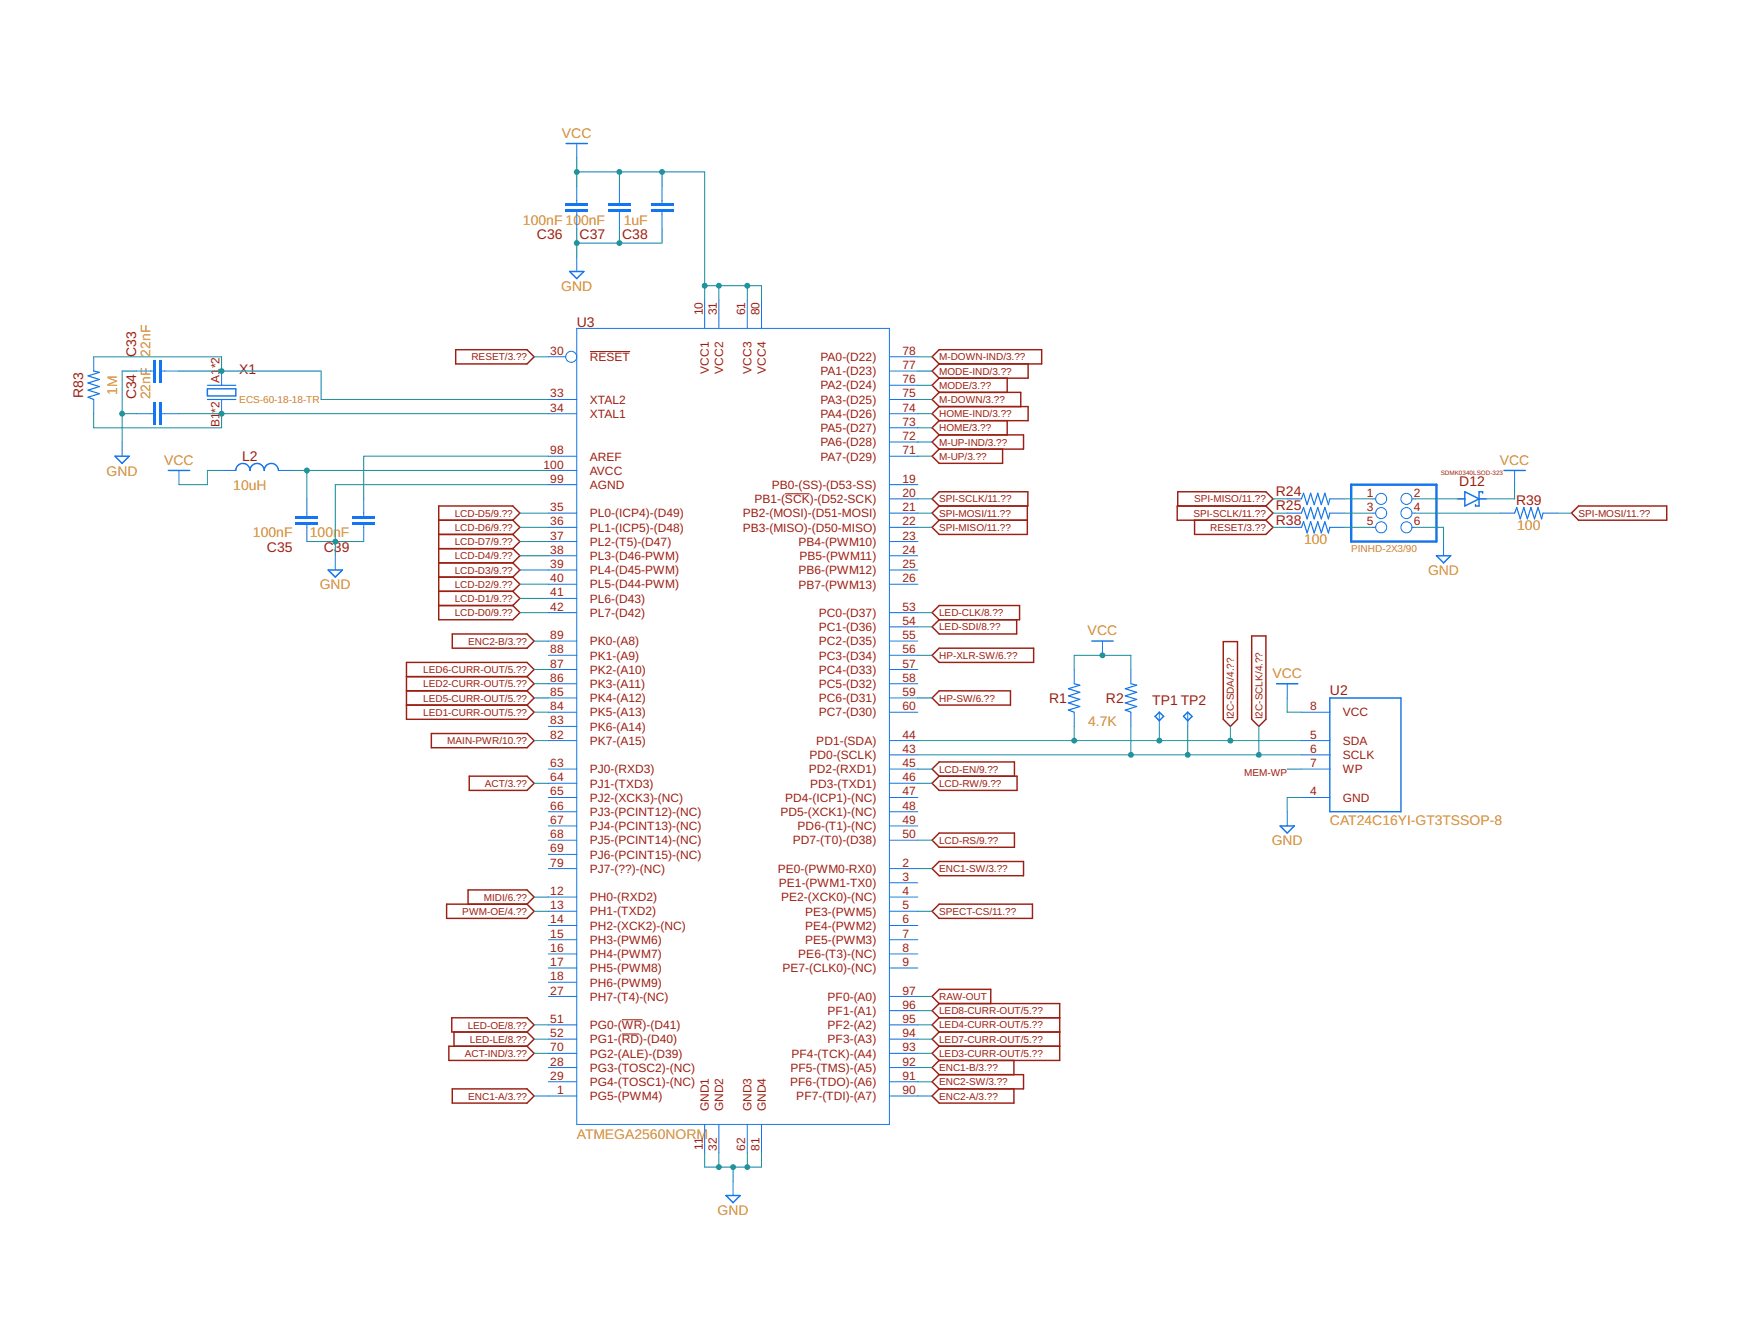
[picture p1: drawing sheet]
<svg xmlns="http://www.w3.org/2000/svg" width="279mm" height="216mm" viewBox="0 0 279 216" stroke-linecap="round" stroke-linejoin="round" font-family="sans-serif">
<path d="M94.9 56.5h6.5M126.3 79.4h3.9M100 163.9h3.4M100 166.2h2.8" fill="none" stroke="#9c1f14" stroke-width=".16"/>
<g fill="none" stroke="#9c1f14" stroke-width=".23">
<path d="M73.3 56.2h11.5l1.1 1.2-1.1 1.1h-11.5zM149.9 57.4l1.2-1.2h16.5v2.3h-16.5zM151.1 58.5l-1.2 1.1 1.2 1.2M165.4 58.5v2.3h-14.3M151.1 60.8l-1.2 1.1 1.2 1.2M151.1 63.1h13.1v2.3M151.1 67.6l-1.2 1.2 1.2 1.1M151.1 65.4h14.3v2.2h-14.3M151.1 69.9h13.5v2.3h-13.5M151.1 72.2l-1.2 1.1 1.2 1.2h10.2v-2.3M151.1 69.9l-1.2 1.2 1.2 1.1M151.1 65.4l-1.2 1.1 1.2 1.1"/>
<path d="M151.1 63.1l-1.2 1.1 1.2 1.2M162 60.8v2.3M162 67.6v2.3M70.6 85.9h11.9M70.6 83.6h11.9M70.6 88.2h11.9M70.6 92.8h11.9M70.6 90.5h11.9M70.6 95.1h11.9M70.6 97.3h11.9M82.5 85.9l1.1 1.2-1.1 1.1M82.5 83.6l1.1-1.1-1.1-1.2h-11.9v18.3h11.9l1.1-1.1-1.1-1.2"/>
<path d="M82.5 83.6l1.1 1.2-1.1 1.1M82.5 90.5l1.1 1.1-1.1 1.2M82.5 92.8l1.1 1.1-1.1 1.2M82.5 95.1l1.1 1.1-1.1 1.1M82.5 88.2l1.1 1.1-1.1 1.2M149.9 98.5l1.2-1.2h12.9v2.3h-12.9zM149.9 80.2l1.2-1.1h14.2v2.2h-14.2zM151.1 83.6h14.1M151.1 99.6l-1.2 1.2 1.2 1.1h12.4v-2.3M151.1 81.3l-1.2 1.2 1.2 1.1M165.2 81.3v4.6h-14.1l-1.2-1.1 1.2-1.2M189.4 81.3v-2.2h14.2l1.2 1.1-1.2 1.1"/>
<path d="M192.2 83.6v2.3h11.4l1.2-1.1-1.2-1.2M203.6 81.3h-14.2v2.3h14.2M203.6 81.3l1.2 1.2-1.2 1.1M252.8 82.5l1.1-1.2h14.2v2.3h-14.2zM65.4 111.1h19.4M65.4 113.3h19.4M65.4 108.8h19.4M69.4 117.9h15.4l1.1 1.2-1.1 1.1h-15.4zM72.7 101.9h12.1l1.1 1.2-1.1 1.1h-12.1zM84.8 108.8l1.1-1.2-1.1-1.1h-19.4v9.1h19.4l1.1-1.1-1.1-1.2M84.8 108.8l1.1 1.1-1.1 1.2M84.8 111.1l1.1 1.1-1.1 1.1"/>
<path d="M149.9 112.2l1.2-1.1h11.4v2.2h-11.4zM151.1 104.2h15.2v2.3h-15.2l-1.2-1.2zM196.8 103.1h2.3v12.5l-1.2 1.2-1.1-1.2zM201.3 102.2h2.3v13.4l-1.1 1.2-1.2-1.2zM75.5 124.8h9.3l1.1 1.1-1.1 1.2h-9.3zM149.9 139.6l1.2-1.1h13.5v2.3h-13.5zM149.9 125.9l1.2-1.1h12.5v2.3h-12.5zM151.1 133.9h12.1v2.3h-12.1l-1.2-1.1zM151.1 124.8l-1.2-1.2 1.2-1.1h12.1v2.3M71.8 145.4h13l1.1 1.1-1.1 1.1h-13zM75.3 145.4v-2.3h9.5l1.1 1.1-1.1 1.2M151.1 145.4h15v2.2h-15l-1.2-1.1z"/>
<path d="M72.2 168.2h12.6l1.1 1.1-1.1 1.2h-12.6zM72.7 163.6h12.1l1.1 1.2-1.1 1.1h-12.1zM72.7 175h12.1l1.1 1.2-1.1 1.1h-12.1zM73 165.9v2.3M84.8 165.9l1.1 1.1-1.1 1.2M151.1 161.3l-1.2 1.2 1.2 1.1M151.1 161.3h19.4v9.2h-19.4M151.1 163.6h19.4M151.1 165.9l-1.2 1.1 1.2 1.2M151.1 165.9h19.4M151.1 168.2h19.4M151.1 163.6l-1.2 1.2 1.2 1.1"/>
<path d="M151.1 168.2l-1.2 1.1 1.2 1.2M151.1 161.3l-1.2-1.1 1.2-1.2h8.3v2.3M151.1 172.8l-1.2 1.1 1.2 1.1M151.1 172.8h13.5v2.2h-13.5M151.1 175l-1.2 1.2 1.2 1.1h12v-2.3M151.1 170.5l-1.2 1.1 1.2 1.2M163.1 170.5v2.3"/>
</g>
<path d="M91.1 23.1h3.4M27.1 75.6h3.4M33.4 62.5h4.5v1.1h-4.5zM52.8 91.6h2.3l-1.2 1.2zM175.6 103.1h3.4M186.5 114.5l.7 .7-.7 .7-.7-.7zM190.4 115.2l.7-.7 .6 .7-.6 .7zM205.3 109.9h3.5M213.9 112.2h11.4v18.3h-11.4zM205.9 132.8h2.3l-1.1 1.1zM116.8 192.2h2.3l-1.2 1.1z" fill="none" stroke="#1375f4" stroke-width=".23"/>
<g fill="none" stroke="#1375f4" stroke-width=".16">
<path d="M92.8 23.1v2.3M15.1 57.4v2.2M35.6 59.6v2.3M88.2 57.4h2.8M92.8 52.8h50.3v128h-50.3zM113.3 48.2v4.6M115.6 48.2v4.6M120.2 48.2v4.6M122.5 48.2v4.6M143.1 57.4h4.5M143.1 59.6h4.5M15.1 64.2v2.3"/>
<path d="M28.8 75.6v2.3M35.6 64.2v2.3M88.2 77.9h4.6M88.2 64.2h4.6M88.2 66.5h4.6M88.2 73.3h4.6M88.2 75.6h4.6M143.1 77.9h4.5M143.1 64.2h4.5M143.1 66.5h4.5M143.1 73.3h4.5M143.1 71.1h4.5"/>
<path d="M143.1 68.8h4.5M143.1 61.9h4.5M53.9 89.3v2.3M88.2 82.5h4.6M88.2 84.8h4.6M88.2 87.1h4.6M88.2 89.3h4.6M88.2 91.6h4.6M88.2 93.9h4.6M88.2 96.2h4.6M88.2 98.5h4.6M143.1 80.2h4.5"/>
<path d="M143.1 82.5h4.5M143.1 84.8h4.5M143.1 87.1h4.5M143.1 89.3h4.5M143.1 91.6h4.5M143.1 93.9h4.5M143.1 98.5h4.5M88.2 119.1h4.6M88.2 114.5h4.6M88.2 103.1h4.6M88.2 105.3h4.6M88.2 107.6h4.6"/>
<path d="M88.2 109.9h4.6M88.2 112.2h4.6M88.2 116.8h4.6M143.1 119.1h4.5M143.1 114.5h4.5M143.1 100.8h4.5M143.1 103.1h4.5M143.1 105.3h4.5M143.1 107.6h4.5M143.1 109.9h4.5M143.1 112.2h4.5M172.8 107.6v2.3"/>
<path d="M172.8 114.5v2.3M177.3 103.1v2.2M181.9 107.6v2.3M181.9 114.5v2.3M186.5 114.5v2.3M191.1 114.5v2.3M207.1 109.9v2.3M209.3 119.1h4.6M209.3 114.5h4.6M88.2 123.6h4.6M88.2 128.2h4.6M88.2 139.6h4.6"/>
<path d="M88.2 125.9h4.6M88.2 130.5h4.6M88.2 132.8h4.6M88.2 135.1h4.6M88.2 137.4h4.6M143.1 121.3h4.5M143.1 123.6h4.5M143.1 128.2h4.5M143.1 139.6h4.5M143.1 125.9h4.5M143.1 130.5h4.5M143.1 132.8h4.5"/>
<path d="M143.1 135.1h4.5M207.1 130.5v2.3M209.3 121.3h4.6M209.3 123.6h4.6M209.3 128.2h4.6M88.2 144.2h4.6M88.2 146.5h4.6M88.2 148.8h4.6M88.2 151.1h4.6M88.2 153.4h4.6M88.2 155.6h4.6M88.2 157.9h4.6"/>
<path d="M143.1 141.9h4.5M143.1 144.2h4.5M143.1 146.5h4.5M143.1 148.8h4.5M143.1 151.1h4.5M143.1 153.4h4.5M143.1 155.6h4.5M88.2 176.2h4.6M88.2 160.2h4.6M88.2 171.6h4.6M88.2 173.9h4.6M88.2 164.8h4.6"/>
<path d="M88.2 167h4.6M88.2 169.3h4.6M143.1 176.2h4.5M143.1 160.2h4.5M143.1 171.6h4.5M143.1 173.9h4.5M143.1 164.8h4.5M143.1 167h4.5M143.1 169.3h4.5M143.1 162.5h4.5M113.3 180.8v4.5M115.6 180.8v4.5"/>
<path d="M117.9 189.9v2.3M120.2 180.8v4.5M122.5 180.8v4.5"/>
<circle cx="91.9" cy="57.4" r=".89"/>
</g>
<path d="M15.1 59.6l.9 .3-1.8 .5 1.8 .6-1.8 .6 1.8 .5-1.8 .6 1.8 .6-1.8 .6 .9 .3M33.4 61.9h4.5M33.4 64.2h4.5M172.8 109.9l.9 .3-1.8 .5 1.8 .6-1.8 .6 1.8 .5-1.8 .6 1.8 .6-1.8 .6 .9 .3M181.9 109.9l.9 .3-1.8 .5 1.8 .6-1.8 .6 1.8 .5-1.8 .6 1.8 .6-1.8 .6 .9 .3" fill="none" stroke="#1375f4" stroke-width=".19"/>
<g fill="#1375f4">
<path d="M25.6 57.8h.4v3.7h-.4z" fill-rule="evenodd"/>
<path d="M24.7 57.8h.4v3.7h-.4z" fill-rule="evenodd"/>
</g>
<g fill="#1375f4">
<path d="M25.6 57.8h.4v3.7h-.4zM25.6 57.8v3.7h.4v-3.7z"/>
<path d="M24.7 57.8h.4v3.7h-.4zM24.7 57.8v3.7h.4v-3.7z"/>
</g>
<path d="M21.9 59.6h2.8M26 59.6h2.8" fill="none" stroke="#1375f4" stroke-width=".16"/>
<g fill="#1375f4">
<path d="M25.6 64.7h.4v3.6h-.4z" fill-rule="evenodd"/>
<path d="M24.7 64.7h.4v3.6h-.4z" fill-rule="evenodd"/>
</g>
<g fill="#1375f4">
<path d="M25.6 64.7h.4v3.6h-.4zM25.6 64.7v3.6h.4v-3.6z"/>
<path d="M24.7 64.7h.4v3.6h-.4zM24.7 64.7v3.6h.4v-3.6z"/>
</g>
<path d="M19.6 71.1v2.2M21.9 66.5h2.8M26 66.5h2.8M35.6 75.6h2.3M44.8 75.6h2.3" fill="none" stroke="#1375f4" stroke-width=".16"/>
<path d="M18.5 73.3h2.3l-1.2 1.2zM37.9 75.6a1.14 1.14 0 0 1 1.2-1.1 1.14 1.14 0 0 1 1.1 1.1 1.14 1.14 0 0 1 1.2-1.1 1.14 1.14 0 0 1 1.1 1.1 1.14 1.14 0 0 1 1.1-1.1 1.14 1.14 0 0 1 1.2 1.1" fill="none" stroke="#1375f4" stroke-width=".23"/>
<g fill="#1375f4">
<path d="M47.5 83h3.7v.4h-3.7z" fill-rule="evenodd"/>
<path d="M47.5 83.9h3.7v.4h-3.7z" fill-rule="evenodd"/>
</g>
<g fill="#1375f4">
<path d="M47.5 83h3.7v.4h-3.7zM47.5 83v.4h3.7v-.4z"/>
<path d="M47.5 83.9h3.7v.4h-3.7zM47.5 83.9v.4h3.7v-.4z"/>
</g>
<path d="M49.4 80.2v2.8M49.4 84.3v2.8" fill="none" stroke="#1375f4" stroke-width=".16"/>
<g fill="#1375f4">
<path d="M91 32.7h3.6v.4h-3.6z" fill-rule="evenodd"/>
<path d="M91 33.6h3.6v.4h-3.6z" fill-rule="evenodd"/>
</g>
<g fill="#1375f4">
<path d="M91 32.7h3.6v.4h-3.6zM91 32.7v.4h3.6v-.4z"/>
<path d="M91 33.6h3.6v.4h-3.6zM91 33.6v.4h3.6v-.4z"/>
</g>
<path d="M92.8 29.9v2.8M92.8 34v2.8" fill="none" stroke="#1375f4" stroke-width=".16"/>
<g fill="#1375f4">
<path d="M97.8 32.7h3.7v.4h-3.7z" fill-rule="evenodd"/>
<path d="M97.8 33.6h3.7v.4h-3.7z" fill-rule="evenodd"/>
</g>
<g fill="#1375f4">
<path d="M97.8 32.7h3.7v.4h-3.7zM97.8 32.7v.4h3.7v-.4z"/>
<path d="M97.8 33.6h3.7v.4h-3.7zM97.8 33.6v.4h3.7v-.4z"/>
</g>
<path d="M99.6 29.9v2.8M99.6 34v2.8" fill="none" stroke="#1375f4" stroke-width=".16"/>
<g fill="#1375f4">
<path d="M104.7 32.7h3.6v.4h-3.6z" fill-rule="evenodd"/>
<path d="M104.7 33.6h3.6v.4h-3.6z" fill-rule="evenodd"/>
</g>
<g fill="#1375f4">
<path d="M104.7 32.7h3.6v.4h-3.6zM104.7 32.7v.4h3.6v-.4z"/>
<path d="M104.7 33.6h3.6v.4h-3.6zM104.7 33.6v.4h3.6v-.4z"/>
</g>
<path d="M106.5 29.9v2.8M106.5 34v2.8M92.8 41.4v2.2" fill="none" stroke="#1375f4" stroke-width=".16"/>
<path d="M91.6 43.6h2.3l-1.1 1.2z" fill="none" stroke="#1375f4" stroke-width=".23"/>
<g fill="#1375f4">
<path d="M56.7 83h3.6v.4h-3.6z" fill-rule="evenodd"/>
<path d="M56.7 83.9h3.6v.4h-3.6z" fill-rule="evenodd"/>
</g>
<g fill="#1375f4">
<path d="M56.7 83h3.6v.4h-3.6zM56.7 83v.4h3.6v-.4z"/>
<path d="M56.7 83.9h3.6v.4h-3.6zM56.7 83.9v.4h3.6v-.4z"/>
</g>
<g fill="none" stroke="#1375f4" stroke-width=".16">
<path d="M243.6 75.6v2.3M58.5 80.2v2.8M58.5 84.3v2.8M207.1 80.2h2.2M207.1 82.5h2.2M207.1 84.8h2.2M213.9 80.2h2.3M213.9 82.5h2.3M213.9 84.8h2.3M220.8 80.2h.5M220.8 82.5h.5M220.8 84.8h.5"/>
<path d="M227.1 80.2h.5M227.1 82.5h.5M227.1 84.8h.5M232.2 87.1v2.2M241.3 82.5h2.3M248.2 82.5h2.3"/>
<circle cx="222.2" cy="82.5" r=".89"/>
<circle cx="222.2" cy="80.2" r=".89"/>
<circle cx="222.2" cy="84.8" r=".89"/>
<circle cx="226.2" cy="82.5" r=".89"/>
<circle cx="226.2" cy="84.8" r=".89"/>
<circle cx="226.2" cy="80.2" r=".89"/>
</g>
<path d="M217.3 77.9h13.8v9.2h-13.8z" fill="none" stroke="#1375f4" stroke-width=".38"/>
<path d="M235.6 79.1l2.3 1.1-2.3 1.1zM238.5 79.3v-.2h-.6v2.2h-.6v-.2M241.9 75.6h3.4M231.1 89.3h2.2l-1.1 1.2zM234.5 80.2h1.1M237.9 80.2h1.2" fill="none" stroke="#1375f4" stroke-width=".23"/>
<path d="M209.3 80.2l.4-.9 .5 1.8 .6-1.8 .6 1.8 .6-1.8 .5 1.8 .6-1.8 .6 1.8 .2-.9M209.3 82.5l.4-.9 .5 1.8 .6-1.8 .6 1.8 .6-1.8 .5 1.8 .6-1.8 .6 1.8 .2-.9M209.3 84.8l.4-.9 .5 1.8 .6-1.8 .6 1.8 .6-1.8 .5 1.8 .6-1.8 .6 1.8 .2-.9M243.6 82.5l.4-.9 .5 1.8 .6-1.8 .6 1.8 .6-1.8 .5 1.8 .6-1.8 .6 1.8 .2-.9" fill="none" stroke="#1375f4" stroke-width=".19"/>
<path d="M172.8 107.6v-2.3h9.1v2.3" fill="none" stroke="#158f93" stroke-width=".16"/>
<circle cx="177.3" cy="105.3" r=".47" fill="#158f93"/>
<path d="M176.9 105.3a.47 .47 0 0 1 .9 0 .47 .47 0 0 1-.9 0zM176.9 105.3a.46 .46 0 0 0 .9 0 .46 .46 0 0 0-.9 0z" fill="#158f93"/>
<path d="M92.8 25.4v4.5M92.8 27.6h20.5v20.6M99.6 27.6v2.3M106.5 27.6v2.3M113.3 45.9h9.2v2.3M115.6 45.9v2.3M120.2 45.9v2.3M35.6 75.6h-2.2v2.3h-4.6M207.1 112.2v2.3h2.2" fill="none" stroke="#158f93" stroke-width=".16"/>
<g fill="#158f93">
<circle cx="92.8" cy="27.6" r=".47"/>
<circle cx="99.6" cy="27.6" r=".47"/>
<circle cx="106.5" cy="27.6" r=".47"/>
<circle cx="113.3" cy="45.9" r=".47"/>
<circle cx="115.6" cy="45.9" r=".47"/>
<circle cx="120.2" cy="45.9" r=".47"/>
</g>
<g fill="#158f93">
<path d="M92.3 27.6a.47 .47 0 0 1 .9 0 .47 .47 0 0 1-.9 0zM92.3 27.6a.46 .46 0 0 0 .9 0 .46 .46 0 0 0-.9 0z"/>
<path d="M99.2 27.6a.47 .47 0 0 1 .9 0 .47 .47 0 0 1-.9 0zM99.2 27.6a.46 .46 0 0 0 .9 0 .46 .46 0 0 0-.9 0z"/>
<path d="M106 27.6a.5 .5 0 0 1 1 0 .5 .5 0 0 1-1 0zM106 27.6a.5 .5 0 0 0 1 0 .5 .5 0 0 0-1 0z"/>
<path d="M112.9 45.9a.47 .47 0 0 1 .9 0 .47 .47 0 0 1-.9 0zM112.9 45.9a.46 .46 0 0 0 .9 0 .46 .46 0 0 0-.9 0z"/>
<path d="M115.2 45.9a.47 .47 0 0 1 .9 0 .47 .47 0 0 1-.9 0zM115.2 45.9a.46 .46 0 0 0 .9 0 .46 .46 0 0 0-.9 0z"/>
<path d="M119.7 45.9a.5 .5 0 0 1 1 0 .5 .5 0 0 1-1 0zM119.7 45.9a.5 .5 0 0 0 1 0 .5 .5 0 0 0-1 0z"/>
</g>
<path d="M21.9 59.6h-2.3v11.5M19.6 66.5h2.3M243.6 77.9v2.3h-4.5M209.3 128.2h-2.2v2.3" fill="none" stroke="#158f93" stroke-width=".16"/>
<circle cx="19.6" cy="66.5" r=".47" fill="#158f93"/>
<path d="M19.2 66.5a.47 .47 0 0 1 .9 0 .47 .47 0 0 1-.9 0zM19.2 66.5a.46 .46 0 0 0 .9 0 .46 .46 0 0 0-.9 0z" fill="#158f93"/>
<path d="M88.2 77.9h-34.3v11.4M49.4 87.1h9.1" fill="none" stroke="#158f93" stroke-width=".16"/>
<circle cx="53.9" cy="87.1" r=".47" fill="#158f93"/>
<path d="M53.5 87.1a.47 .47 0 0 1 .9 0 .47 .47 0 0 1-.9 0zM53.5 87.1a.46 .46 0 0 0 .9 0 .46 .46 0 0 0-.9 0z" fill="#158f93"/>
<path d="M113.3 185.3v2.3h9.2v-2.3M115.6 185.3v2.3" fill="none" stroke="#158f93" stroke-width=".16"/>
<circle cx="115.6" cy="187.6" r=".47" fill="#158f93"/>
<path d="M115.2 187.6a.47 .47 0 0 1 .9 0 .47 .47 0 0 1-.9 0zM115.2 187.6a.46 .46 0 0 0 .9 0 .46 .46 0 0 0-.9 0z" fill="#158f93"/>
<path d="M120.2 185.3v2.3" fill="none" stroke="#158f93" stroke-width=".16"/>
<g fill="#158f93">
<circle cx="120.2" cy="187.6" r=".47"/>
<circle cx="117.9" cy="187.6" r=".47"/>
</g>
<g fill="#158f93">
<path d="M119.7 187.6a.5 .5 0 0 1 1 0 .5 .5 0 0 1-1 0zM119.7 187.6a.5 .5 0 0 0 1 0 .5 .5 0 0 0-1 0z"/>
<path d="M117.5 187.6a.47 .47 0 0 1 .9 0 .47 .47 0 0 1-.9 0zM117.5 187.6a.46 .46 0 0 0 .9 0 .46 .46 0 0 0-.9 0z"/>
</g>
<path d="M92.8 36.8v2.3h13.7v-2.3M99.6 36.8v2.3M117.9 187.6v2.3" fill="none" stroke="#158f93" stroke-width=".16"/>
<circle cx="99.6" cy="39.1" r=".47" fill="#158f93"/>
<path d="M99.2 39.1a.47 .47 0 0 1 .9 0 .47 .47 0 0 1-.9 0zM99.2 39.1a.46 .46 0 0 0 .9 0 .46 .46 0 0 0-.9 0z" fill="#158f93"/>
<path d="M92.8 39.1v2.3" fill="none" stroke="#158f93" stroke-width=".16"/>
<circle cx="92.8" cy="39.1" r=".47" fill="#158f93"/>
<path d="M92.3 39.1a.47 .47 0 0 1 .9 0 .47 .47 0 0 1-.9 0zM92.3 39.1a.46 .46 0 0 0 .9 0 .46 .46 0 0 0-.9 0z" fill="#158f93"/>
<g fill="none" stroke="#158f93" stroke-width=".16">
<path d="M15.1 57.4h20.5v2.2M28.8 59.6h22.8v4.6h36.6M85.9 57.4h2.3M147.6 61.9h2.3M147.6 68.8h2.3M83.6 84.8h4.6M83.6 87.1h4.6M83.6 91.6h4.6M83.6 93.9h4.6M83.6 96.2h4.6M83.6 98.5h4.6M147.6 98.5h2.3"/>
<path d="M204.8 84.8h2.3M227.6 84.8h4.6v2.3M147.6 112.2h2.3M85.9 125.9h2.3M147.6 125.9h2.3M207.1 123.6h2.2M85.9 144.2h2.3M85.9 146.5h2.3M85.9 167h2.3M85.9 169.3h2.3M85.9 164.8h2.3M147.6 162.5h2.3"/>
<path d="M147.6 167h2.3M147.6 169.3h2.3M147.6 164.8h2.3M147.6 160.2h2.3"/>
</g>
<circle cx="35.6" cy="59.6" r=".47" fill="#158f93"/>
<path d="M35.2 59.6a.47 .47 0 0 1 .9 0 .47 .47 0 0 1-.9 0zM35.2 59.6a.46 .46 0 0 0 .9 0 .46 .46 0 0 0-.9 0z" fill="#158f93"/>
<path d="M15.1 66.5v2.3h20.5v-2.3M28.8 66.5h59.4" fill="none" stroke="#158f93" stroke-width=".16"/>
<circle cx="35.6" cy="66.5" r=".47" fill="#158f93"/>
<path d="M35.2 66.5a.47 .47 0 0 1 .9 0 .47 .47 0 0 1-.9 0zM35.2 66.5a.46 .46 0 0 0 .9 0 .46 .46 0 0 0-.9 0z" fill="#158f93"/>
<path d="M47.1 75.6h41.1M49.4 75.6v4.6" fill="none" stroke="#158f93" stroke-width=".16"/>
<circle cx="49.4" cy="75.6" r=".47" fill="#158f93"/>
<path d="M48.9 75.6a.47 .47 0 0 1 .9 0 .47 .47 0 0 1-.9 0zM48.9 75.6a.46 .46 0 0 0 .9 0 .46 .46 0 0 0-.9 0z" fill="#158f93"/>
<path d="M88.2 73.3h-29.7v6.9M147.6 84.8h2.3M147.6 80.2h2.3M147.6 82.5h2.3M204.8 80.2h2.3M204.8 82.5h2.3M250.5 82.5h2.3M147.6 119.1h61.7M172.8 116.8v2.3M186.5 116.8v2.3M197.9 116.8v2.3" fill="none" stroke="#158f93" stroke-width=".16"/>
<g fill="#158f93">
<circle cx="172.8" cy="119.1" r=".47"/>
<circle cx="186.5" cy="119.1" r=".47"/>
<circle cx="197.9" cy="119.1" r=".47"/>
</g>
<g fill="#158f93">
<path d="M172.3 119.1a.5 .5 0 0 1 1 0 .5 .5 0 0 1-1 0zM172.3 119.1a.46 .46 0 0 0 .9 0 .46 .46 0 0 0-.9 0z"/>
<path d="M186 119.1a.47 .47 0 0 1 .9 0 .47 .47 0 0 1-.9 0zM186 119.1a.46 .46 0 0 0 .9 0 .46 .46 0 0 0-.9 0z"/>
<path d="M197.4 119.1a.5 .5 0 0 1 1 0 .5 .5 0 0 1-1 0zM197.4 119.1a.5 .5 0 0 0 1 0 .5 .5 0 0 0-1 0z"/>
</g>
<path d="M181.9 116.8v4.5M191.1 116.8v4.5M202.5 116.8v4.5M147.6 121.3h61.7" fill="none" stroke="#158f93" stroke-width=".16"/>
<g fill="#158f93">
<circle cx="181.9" cy="121.3" r=".47"/>
<circle cx="191.1" cy="121.3" r=".47"/>
<circle cx="202.5" cy="121.3" r=".47"/>
</g>
<g fill="#158f93">
<path d="M181.4 121.3a.5 .5 0 0 1 1 0 .5 .5 0 0 1-1 0zM181.4 121.3a.5 .5 0 0 0 1 0 .5 .5 0 0 0-1 0z"/>
<path d="M190.6 121.3a.47 .47 0 0 1 .9 0 .47 .47 0 0 1-.9 0zM190.6 121.3a.46 .46 0 0 0 .9 0 .46 .46 0 0 0-.9 0z"/>
<path d="M202 121.3a.47 .47 0 0 1 .9 0 .47 .47 0 0 1-.9 0zM202 121.3a.46 .46 0 0 0 .9 0 .46 .46 0 0 0-.9 0z"/>
</g>
<g fill="none" stroke="#158f93" stroke-width=".16">
<path d="M147.6 57.4h2.3M147.6 59.6h2.3M147.6 73.3h2.3M147.6 71.1h2.3M147.6 66.5h2.3M147.6 64.2h2.3M83.6 89.3h4.6M83.6 82.5h4.6M216.2 82.5h4.6M216.2 80.2h4.6M216.2 84.8h4.6M227.6 82.5h13.7"/>
<path d="M227.6 80.2h6.9M85.9 119.1h2.3M85.9 107.6h2.3M85.9 103.1h2.3M85.9 109.9h2.3M85.9 112.2h2.3M85.9 114.5h2.3M147.6 100.8h2.3M147.6 105.3h2.3M147.6 123.6h2.3M147.6 139.6h2.3M147.6 135.1h2.3"/>
<path d="M147.6 146.5h2.3M85.9 176.2h2.3M147.6 173.9h2.3M147.6 176.2h2.3M147.6 171.6h2.3"/>
</g>
<g font-size="2.2" fill="#d59028">
<text x="90.4" y="22.2">VCC</text>
<text x="84.1" y="36.1">100nF 100nF</text>
<text x="100.3" y="36.1">1uF</text>
<text x="90.3" y="46.7">GND</text>
<text x="24.2" y="57.4" transform="rotate(-90 24.2 57.4)">22nF</text>
<text x="18.8" y="63.5" transform="rotate(-90 18.8 63.5)">1M</text>
<text x="24.2" y="64.2" transform="rotate(-90 24.2 64.2)">22nF</text>
<text x="17.1" y="76.4">GND</text>
<text x="26.4" y="74.7">VCC</text>
<text x="241.2" y="74.7">VCC</text>
<text x="37.5" y="78.7">10uH</text>
<text x="40.7" y="86.4">100nF</text>
<text x="49.8" y="86.4">100nF</text>
<text x="209.8" y="87.5">100</text>
<text x="244" y="85.2">100</text>
<text x="51.4" y="94.7">GND</text>
<text x="229.7" y="92.4">GND</text>
<text x="175" y="102.2">VCC</text>
<text x="204.7" y="109">VCC</text>
<text x="175" y="116.8">4.7K</text>
<text x="204.6" y="135.9">GND</text>
<text x="213.9" y="132.6">CAT24C16YI-GT3TSSOP-8</text>
<text x="92.8" y="183.1">ATMEGA2560NORM</text>
<text x="115.4" y="195.3">GND</text>
</g>
<g font-size="2.2" fill="#9c1f14">
<text x="86.4" y="38.4">C36</text>
<text x="93.2" y="38.4">C37</text>
<text x="100.1" y="38.4">C38</text>
<text x="92.8" y="52.6">U3</text>
<text x="21.9" y="57.4" transform="rotate(-90 21.9 57.4)">C33</text>
<text x="13.4" y="64" transform="rotate(-90 13.4 64)">R83</text>
<text x="21.9" y="64.2" transform="rotate(-90 21.9 64.2)">C34</text>
<text x="38.5" y="60.1">X1</text>
<text x="39" y="74.2">L2</text>
<text x="205.2" y="79.8">R24</text>
<text x="205.2" y="82.1">R25</text>
<text x="234.7" y="78.2">D12</text>
<text x="243.9" y="81.1">R39</text>
<text x="42.9" y="88.7">C35</text>
<text x="52.1" y="88.7">C39</text>
<text x="205.2" y="84.3">R38</text>
<text x="168.8" y="113">R1</text>
<text x="177.9" y="113">R2</text>
<text x="185.3" y="113.3">TP1 TP2</text>
<text x="213.9" y="111.7">U2</text>
</g>
<g font-size="1.9" fill="#9c1f14">
<text x="113" y="50.7" transform="rotate(-90 113 50.7)">10</text>
<text x="115.3" y="50.7" transform="rotate(-90 115.3 50.7)">31</text>
<text x="119.9" y="50.7" transform="rotate(-90 119.9 50.7)">61</text>
<text x="122.2" y="50.7" transform="rotate(-90 122.2 50.7)">80</text>
<text x="35.3" y="59.2" transform="rotate(-90 35.3 59.2)">*2</text>
<text x="88.5" y="57">30</text>
<text x="94.9" y="58">RESET</text>
<text x="132" y="58">PA0-(D22)</text>
<text x="145.2" y="59.3">77</text>
<text x="145.2" y="57">78</text>
<text x="35.3" y="61.6" transform="rotate(-90 35.3 61.6)">A1</text>
<text x="88.5" y="63.9">33</text>
<text x="94.9" y="64.9">XTAL2</text>
<text x="114" y="60" transform="rotate(-90 114 60)">VCC1</text>
<text x="116.3" y="60" transform="rotate(-90 116.3 60)">VCC2</text>
<text x="120.9" y="60" transform="rotate(-90 120.9 60)">VCC3</text>
<text x="123.2" y="60" transform="rotate(-90 123.2 60)">VCC4</text>
<text x="132" y="64.9">PA3-(D25)</text>
<text x="132" y="62.6">PA2-(D24)</text>
<text x="132" y="60.3">PA1-(D23)</text>
<text x="145.2" y="63.9">75</text>
<text x="145.2" y="61.6">76</text>
<text x="35.3" y="68.7" transform="rotate(-90 35.3 68.7)">B1</text>
<text x="35.3" y="66.4" transform="rotate(-90 35.3 66.4)">*2</text>
<text x="88.5" y="66.2">34</text>
<text x="94.9" y="67.2">XTAL1</text>
<text x="132" y="71.8">PA6-(D28)</text>
<text x="132" y="69.5">PA5-(D27)</text>
<text x="132" y="67.2">PA4-(D26)</text>
<text x="145.2" y="70.7">72</text>
<text x="145.2" y="68.5">73</text>
<text x="145.2" y="66.2">74</text>
<text x="87.4" y="75.3">100</text>
<text x="88.5" y="73">98</text>
<text x="88.5" y="77.6">99</text>
<text x="94.9" y="74">AREF</text>
<text x="94.9" y="76.3">AVCC</text>
<text x="132" y="74">PA7-(D29)</text>
<text x="145.2" y="77.6">19</text>
<text x="145.2" y="73">71</text>
<text x="88.5" y="82.2">35</text>
<text x="94.9" y="83.2">PL0-(ICP4)-(D49)</text>
<text x="94.9" y="78.6">AGND</text>
<text x="119.5" y="83.2">PB2-(MOSI)-(D51-MOSI)</text>
<text x="121.3" y="80.9">PB1-(SCK)-(D52-SCK)</text>
<text x="124.1" y="78.6">PB0-(SS)-(D53-SS)</text>
<text x="145.2" y="79.9">20</text>
<text x="145.2" y="82.2">21</text>
<text x="219.9" y="79.9">1</text>
<text x="219.9" y="82.2">3</text>
<text x="227.4" y="79.9">2</text>
<text x="227.4" y="82.2">4</text>
<text x="88.5" y="84.5">36</text>
<text x="88.5" y="86.7">37</text>
<text x="88.5" y="89">38</text>
<text x="94.9" y="85.5">PL1-(ICP5)-(D48)</text>
<text x="94.9" y="87.7">PL2-(T5)-(D47)</text>
<text x="119.5" y="85.5">PB3-(MISO)-(D50-MISO)</text>
<text x="128.4" y="87.8">PB4-(PWM10)</text>
<text x="145.2" y="84.5">22</text>
<text x="145.2" y="86.7">23</text>
<text x="145.2" y="89">24</text>
<text x="219.9" y="84.5">5</text>
<text x="227.4" y="84.5">6</text>
<text x="88.5" y="91.3">39</text>
<text x="88.5" y="93.6">40</text>
<text x="88.5" y="95.9">41</text>
<text x="94.9" y="90">PL3-(D46-PWM)</text>
<text x="94.9" y="92.3">PL4-(D45-PWM)</text>
<text x="94.9" y="94.6">PL5-(D44-PWM)</text>
<text x="128.4" y="92.3">PB6-(PWM12)</text>
<text x="128.4" y="94.6">PB7-(PWM13)</text>
<text x="128.6" y="90">PB5-(PWM11)</text>
<text x="145.2" y="91.3">25</text>
<text x="145.2" y="93.6">26</text>
<text x="88.5" y="98.2">42</text>
<text x="94.9" y="96.9">PL6-(D43)</text>
<text x="94.9" y="99.2">PL7-(D42)</text>
<text x="131.7" y="99.2">PC0-(D37)</text>
<text x="131.7" y="101.5">PC1-(D36)</text>
<text x="145.2" y="98.2">53</text>
<text x="145.2" y="100.5">54</text>
<text x="88.5" y="107.3">87</text>
<text x="88.5" y="105">88</text>
<text x="88.5" y="102.7">89</text>
<text x="94.9" y="106">PK1-(A9)</text>
<text x="94.9" y="103.7">PK0-(A8)</text>
<text x="131.7" y="103.8">PC2-(D35)</text>
<text x="131.7" y="106">PC3-(D34)</text>
<text x="145.2" y="102.7">55</text>
<text x="145.2" y="105">56</text>
<text x="145.2" y="107.3">57</text>
<text x="88.5" y="111.9">85</text>
<text x="88.5" y="109.6">86</text>
<text x="94.9" y="112.9">PK4-(A12)</text>
<text x="94.9" y="110.6">PK3-(A11)</text>
<text x="94.9" y="108.3">PK2-(A10)</text>
<text x="131.7" y="108.3">PC4-(D33)</text>
<text x="131.7" y="110.6">PC5-(D32)</text>
<text x="131.7" y="112.9">PC6-(D31)</text>
<text x="145.2" y="109.6">58</text>
<text x="145.2" y="111.9">59</text>
<text x="88.5" y="118.7">82</text>
<text x="88.5" y="116.5">83</text>
<text x="88.5" y="114.2">84</text>
<text x="94.9" y="119.7">PK7-(A15)</text>
<text x="94.9" y="117.5">PK6-(A14)</text>
<text x="94.9" y="115.2">PK5-(A13)</text>
<text x="131.3" y="119.8">PD1-(SDA)</text>
<text x="131.7" y="115.2">PC7-(D30)</text>
<text x="145.2" y="118.7">44</text>
<text x="145.2" y="114.2">60</text>
<text x="210.7" y="118.7">5</text>
<text x="210.7" y="114.2">8</text>
<text x="216" y="119.7">SDA</text>
<text x="216" y="115.2">VCC</text>
<text x="88.5" y="123.3">63</text>
<text x="88.5" y="125.6">64</text>
<text x="94.9" y="124.3">PJ0-(RXD3)</text>
<text x="130.1" y="124.3">PD2-(RXD1)</text>
<text x="130.2" y="122">PD0-(SCLK)</text>
<text x="145.2" y="121">43</text>
<text x="145.2" y="123.3">45</text>
<text x="145.2" y="125.6">46</text>
<text x="210.7" y="121">6</text>
<text x="210.7" y="123.3">7</text>
<text x="216" y="122">SCLK</text>
<text x="216" y="124.3">WP</text>
<text x="88.5" y="127.9">65</text>
<text x="88.5" y="130.2">66</text>
<text x="94.9" y="126.6">PJ1-(TXD3)</text>
<text x="94.9" y="128.9">PJ2-(XCK3)-(NC)</text>
<text x="94.9" y="131.2">PJ3-(PCINT12)-(NC)</text>
<text x="125.5" y="131.2">PD5-(XCK1)-(NC)</text>
<text x="126.3" y="128.9">PD4-(ICP1)-(NC)</text>
<text x="130.3" y="126.6">PD3-(TXD1)</text>
<text x="145.2" y="127.9">47</text>
<text x="145.2" y="130.2">48</text>
<text x="210.7" y="127.9">4</text>
<text x="216" y="128.9">GND</text>
<text x="88.5" y="132.5">67</text>
<text x="88.5" y="134.7">68</text>
<text x="88.5" y="137">69</text>
<text x="94.9" y="133.5">PJ4-(PCINT13)-(NC)</text>
<text x="94.9" y="135.7">PJ5-(PCINT14)-(NC)</text>
<text x="127.5" y="135.7">PD7-(T0)-(D38)</text>
<text x="128.3" y="133.5">PD6-(T1)-(NC)</text>
<text x="145.2" y="132.5">49</text>
<text x="145.2" y="134.7">50</text>
<text x="88.5" y="143.9">12</text>
<text x="88.5" y="139.3">79</text>
<text x="94.9" y="138">PJ6-(PCINT15)-(NC)</text>
<text x="94.9" y="140.3">PJ7-(??)-(NC)</text>
<text x="125.1" y="140.3">PE0-(PWM0-RX0)</text>
<text x="125.3" y="142.6">PE1-(PWM1-TX0)</text>
<text x="145.2" y="139.3">2</text>
<text x="145.2" y="141.6">3</text>
<text x="145.2" y="143.9">4</text>
<text x="88.5" y="146.2">13</text>
<text x="88.5" y="148.5">14</text>
<text x="94.9" y="144.9">PH0-(RXD2)</text>
<text x="94.9" y="147.2">PH1-(TXD2)</text>
<text x="94.9" y="149.5">PH2-(XCK2)-(NC)</text>
<text x="125.6" y="144.9">PE2-(XCK0)-(NC)</text>
<text x="129.5" y="147.2">PE3-(PWM5)</text>
<text x="129.5" y="149.5">PE4-(PWM2)</text>
<text x="145.2" y="146.2">5</text>
<text x="145.2" y="148.5">6</text>
<text x="88.5" y="150.7">15</text>
<text x="88.5" y="153">16</text>
<text x="88.5" y="155.3">17</text>
<text x="94.9" y="151.7">PH3-(PWM6)</text>
<text x="94.9" y="154">PH4-(PWM7)</text>
<text x="128.4" y="154">PE6-(T3)-(NC)</text>
<text x="129.5" y="151.7">PE5-(PWM3)</text>
<text x="145.2" y="150.7">7</text>
<text x="145.2" y="153">8</text>
<text x="145.2" y="155.3">9</text>
<text x="88.5" y="157.6">18</text>
<text x="88.5" y="159.9">27</text>
<text x="94.9" y="156.3">PH5-(PWM8)</text>
<text x="94.9" y="158.6">PH6-(PWM9)</text>
<text x="94.9" y="160.9">PH7-(T4)-(NC)</text>
<text x="125.8" y="156.3">PE7-(CLK0)-(NC)</text>
<text x="133.1" y="160.9">PF0-(A0)</text>
<text x="145.2" y="159.9">97</text>
<text x="88.5" y="164.4">51</text>
<text x="88.5" y="166.7">52</text>
<text x="94.9" y="165.5">PG0-(WR)-(D41)</text>
<text x="94.9" y="167.7">PG1-(RD)-(D40)</text>
<text x="133.1" y="167.7">PF3-(A3)</text>
<text x="133.1" y="165.5">PF2-(A2)</text>
<text x="133.1" y="163.2">PF1-(A1)</text>
<text x="145.2" y="166.7">94</text>
<text x="145.2" y="164.4">95</text>
<text x="145.2" y="162.2">96</text>
<text x="88.5" y="171.3">28</text>
<text x="88.5" y="173.6">29</text>
<text x="88.5" y="169">70</text>
<text x="94.9" y="172.3">PG3-(TOSC2)-(NC)</text>
<text x="94.9" y="170">PG2-(ALE)-(D39)</text>
<text x="127.1" y="172.3">PF5-(TMS)-(A5)</text>
<text x="127.3" y="170">PF4-(TCK)-(A4)</text>
<text x="145.2" y="173.6">91</text>
<text x="145.2" y="171.3">92</text>
<text x="145.2" y="169">93</text>
<text x="89.6" y="175.9">1</text>
<text x="94.9" y="176.9">PG5-(PWM4)</text>
<text x="94.9" y="174.6">PG4-(TOSC1)-(NC)</text>
<text x="114" y="178.7" transform="rotate(-90 114 178.7)">GND1</text>
<text x="116.3" y="178.7" transform="rotate(-90 116.3 178.7)">GND2</text>
<text x="120.9" y="178.7" transform="rotate(-90 120.9 178.7)">GND3</text>
<text x="123.2" y="178.7" transform="rotate(-90 123.2 178.7)">GND4</text>
<text x="127.1" y="174.6">PF6-(TDO)-(A6)</text>
<text x="128.1" y="176.9">PF7-(TDI)-(A7)</text>
<text x="145.2" y="175.9">90</text>
<text x="113" y="184.9" transform="rotate(-90 113 184.9)">11</text>
<text x="115.3" y="185" transform="rotate(-90 115.3 185)">32</text>
<text x="119.9" y="185" transform="rotate(-90 119.9 185)">62</text>
<text x="122.2" y="185" transform="rotate(-90 122.2 185)">81</text>
</g>
<g font-size="1.6" fill="#9c1f14">
<text x="75.8" y="57.9">RESET/3.??</text>
<text x="151.1" y="57.9">M-DOWN-IND/3.??</text>
<text x="151.1" y="62.5">MODE/3.??</text>
<text x="151.1" y="64.8">M-DOWN/3.??</text>
<text x="151.1" y="60.2">MODE-IND/3.??</text>
<text x="151.1" y="69.4">HOME/3.??</text>
<text x="151.1" y="71.6">M-UP-IND/3.??</text>
<text x="151.1" y="67.1">HOME-IND/3.??</text>
<text x="151.1" y="73.9">M-UP/3.??</text>
<text x="73.1" y="83.1">LCD-D5/9.??</text>
<text x="151.1" y="80.8">SPI-SCLK/11.??</text>
<text x="151.1" y="83.1">SPI-MOSI/11.??</text>
<text x="192" y="83.1">SPI-SCLK/11.??</text>
<text x="192.1" y="80.8">SPI-MISO/11.??</text>
<text x="253.9" y="83.1">SPI-MOSI/11.??</text>
<text x="73.1" y="87.6">LCD-D7/9.??</text>
<text x="73.1" y="85.4">LCD-D6/9.??</text>
<text x="73.1" y="89.9">LCD-D4/9.??</text>
<text x="151.1" y="85.4">SPI-MISO/11.??</text>
<text x="194.7" y="85.4">RESET/3.??</text>
<text x="73.1" y="92.2">LCD-D3/9.??</text>
<text x="73.1" y="94.5">LCD-D2/9.??</text>
<text x="73.1" y="96.8">LCD-D1/9.??</text>
<text x="73.1" y="99.1">LCD-D0/9.??</text>
<text x="151.1" y="99.1">LED-CLK/8.??</text>
<text x="151.1" y="101.3">LED-SDI/8.??</text>
<text x="75.3" y="103.6">ENC2-B/3.??</text>
<text x="151.1" y="105.9">HP-XLR-SW/6.??</text>
<text x="68.1" y="108.2">LED6-CURR-OUT/5.??</text>
<text x="68.1" y="110.5">LED2-CURR-OUT/5.??</text>
<text x="68.1" y="112.8">LED5-CURR-OUT/5.??</text>
<text x="151.1" y="112.8">HP-SW/6.??</text>
<text x="68.1" y="115.1">LED1-CURR-OUT/5.??</text>
<text x="72" y="119.6">MAIN-PWR/10.??</text>
<text x="198.5" y="115.6" transform="rotate(-90 198.5 115.6)">I2C-SDA/4.??</text>
<text x="203.1" y="115.6" transform="rotate(-90 203.1 115.6)">I2C-SCLK/4.??</text>
<text x="151.1" y="124.2">LCD-EN/9.??</text>
<text x="200.1" y="124.8">MEM-WP</text>
<text x="78" y="126.5">ACT/3.??</text>
<text x="151.1" y="126.5">LCD-RW/9.??</text>
<text x="151.1" y="135.6">LCD-RS/9.??</text>
<text x="151.1" y="140.2">ENC1-SW/3.??</text>
<text x="74.4" y="147.1">PWM-OE/4.??</text>
<text x="77.8" y="144.8">MIDI/6.??</text>
<text x="151.1" y="147.1">SPECT-CS/11.??</text>
<text x="151.1" y="160.8">RAW-OUT</text>
<text x="75.2" y="165.3">LED-OE/8.??</text>
<text x="75.6" y="167.6">LED-LE/8.??</text>
<text x="151.1" y="163.1">LED8-CURR-OUT/5.??</text>
<text x="151.1" y="167.6">LED7-CURR-OUT/5.??</text>
<text x="151.1" y="165.3">LED4-CURR-OUT/5.??</text>
<text x="74.8" y="169.9">ACT-IND/3.??</text>
<text x="151.1" y="169.9">LED3-CURR-OUT/5.??</text>
<text x="151.1" y="172.2">ENC1-B/3.??</text>
<text x="75.3" y="176.8">ENC1-A/3.??</text>
<text x="151.1" y="174.5">ENC2-SW/3.??</text>
<text x="151.1" y="176.8">ENC2-A/3.??</text>
</g>
<g font-size="1.6" fill="#d59028">
<text x="38.5" y="64.8">ECS-60-18-18-TR</text>
<text x="217.3" y="88.7">PINHD-2X3/90</text>
</g>
<text font-size="1" fill="#9c1f14" x="231.8" y="76.3">SDMK0340LSOD-323</text>
</svg>
